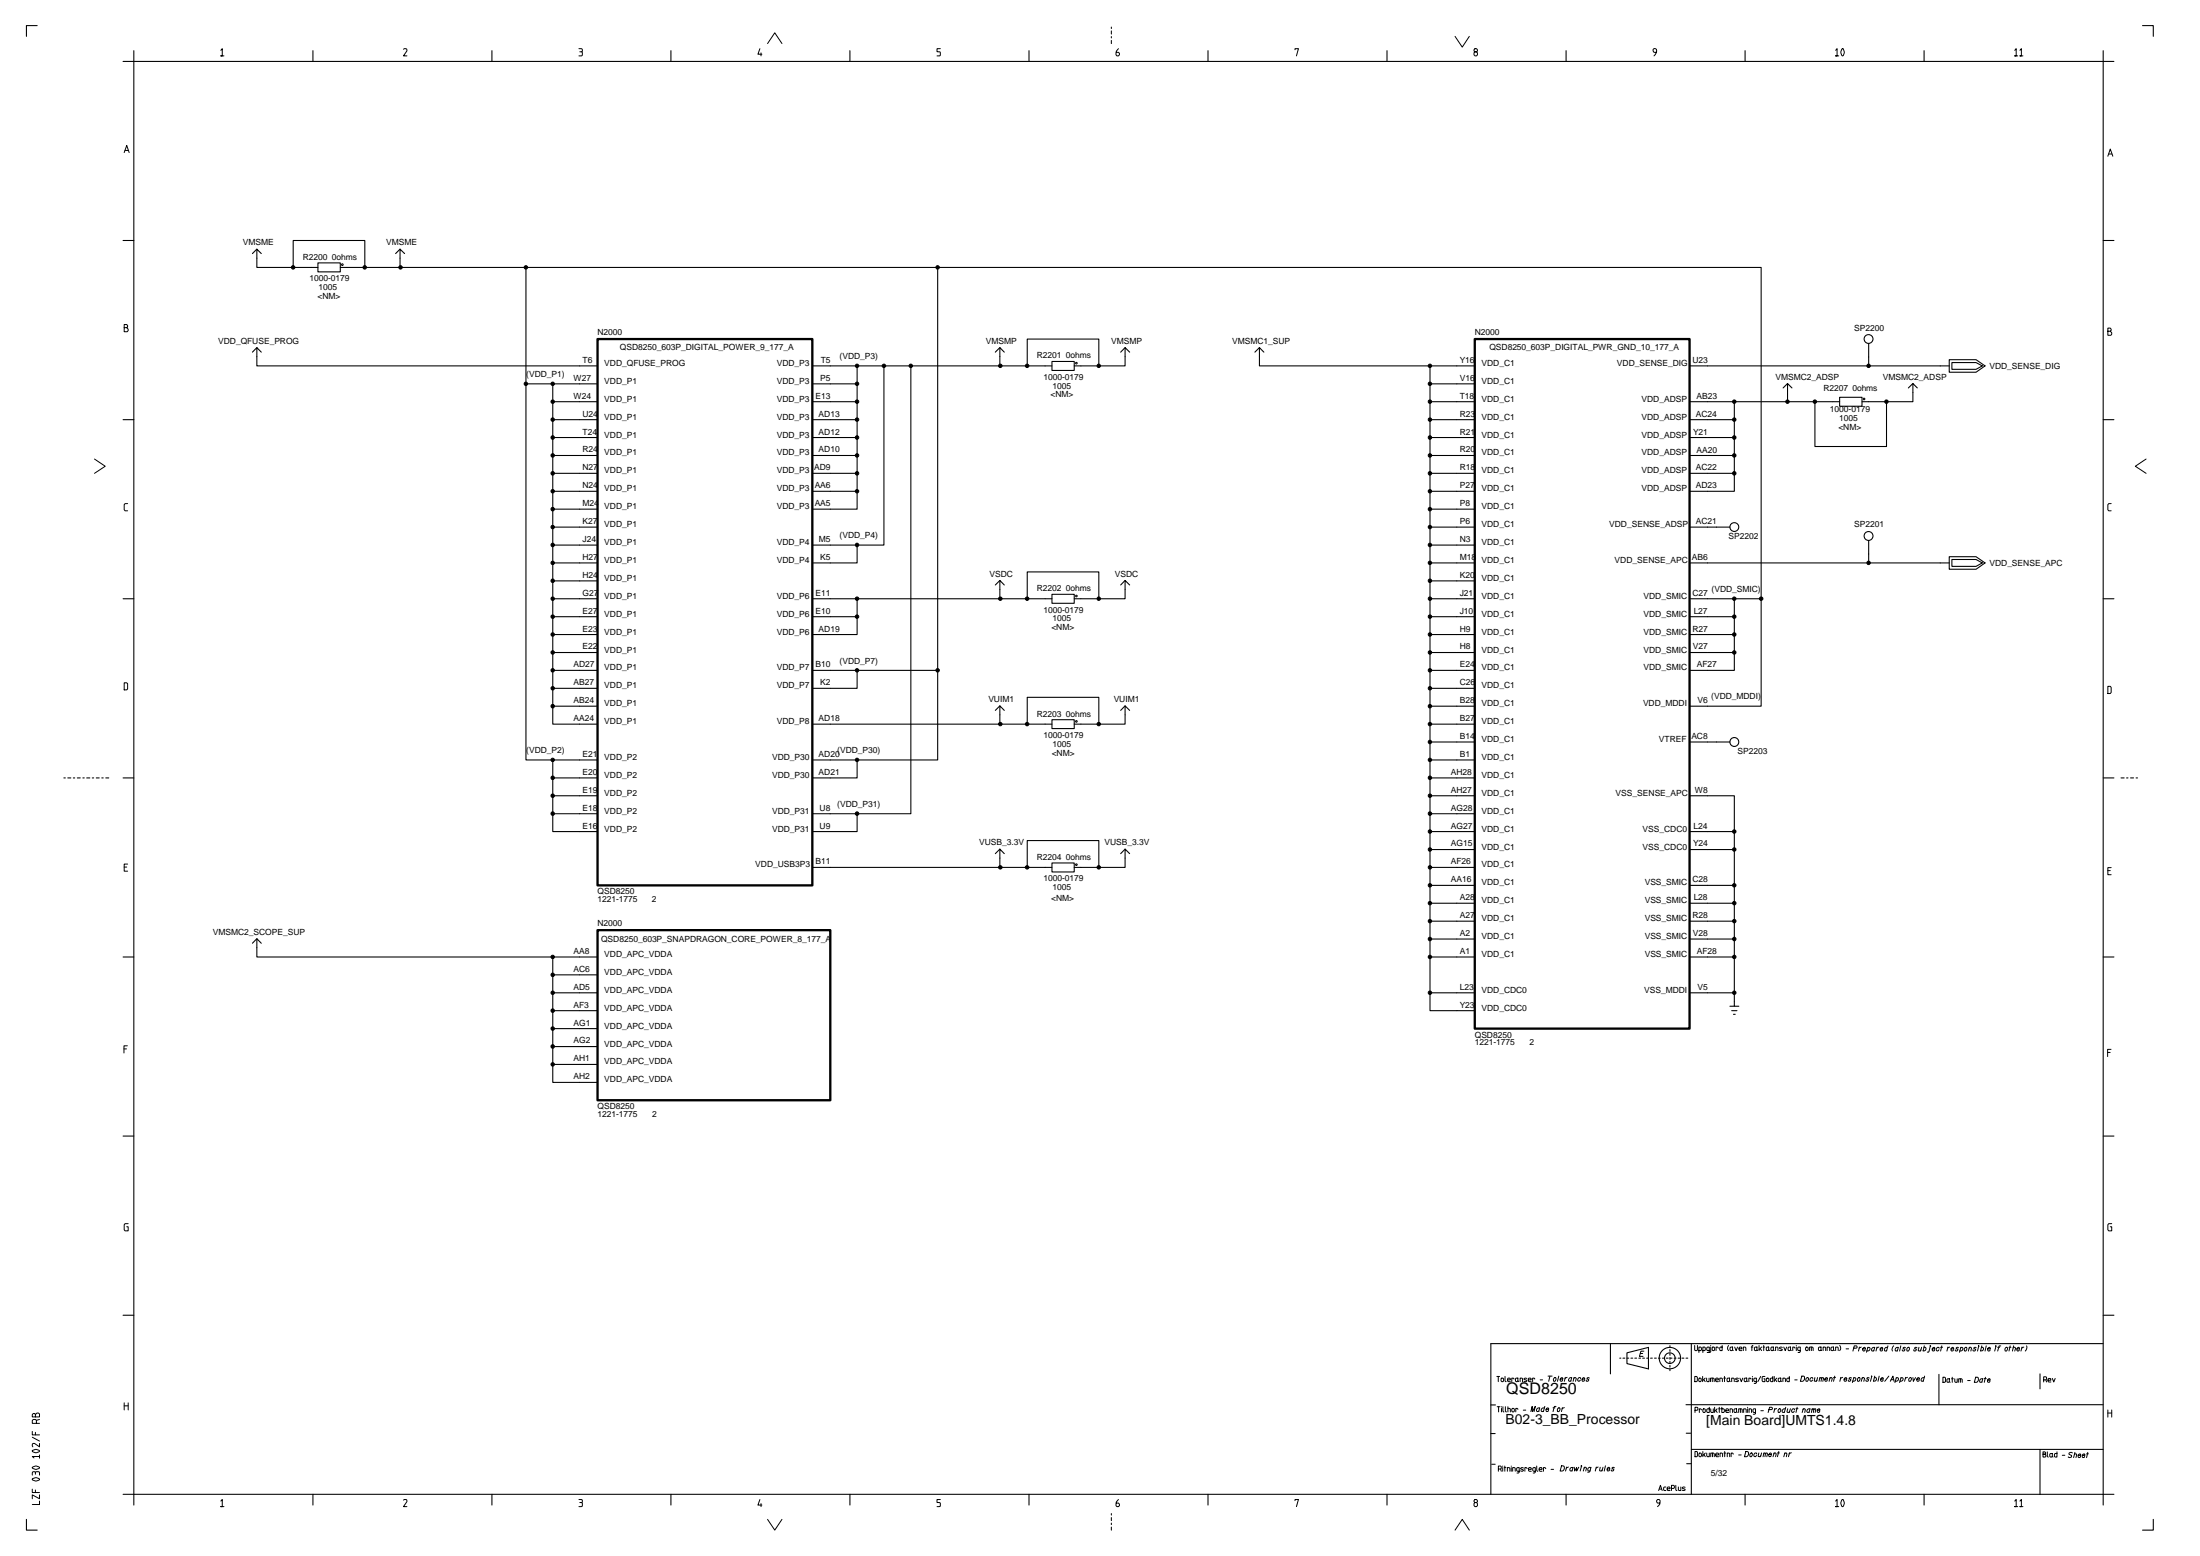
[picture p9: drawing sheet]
<svg xmlns="http://www.w3.org/2000/svg" width="420mm" height="297mm" viewBox="0 0 420 297" stroke-linecap="round" stroke-linejoin="round" font-family="sans-serif">
<g fill="none" stroke="#000" stroke-width=".2">
<path d="M7.1 4.9h-2.1v2M23.5 11.7h380.2M25.6 9.7v277.6M59.8 9.7v2M93.9 9.7v2M128.1 9.7v2M162.3 9.7v2M196.5 9.7v2M212.2 5.2v.2M212.2 5.9v.6M212.2 7v.2M212.2 7.7v.6"/>
<path d="M230.7 9.7v2M264.9 9.7v2M299.1 9.7v2M333.3 9.7v2M367.5 9.7v2M401.7 9.7v277.6M409.2 4.9h2v2M23.5 45.9h2.1M49.1 47.6l-.9 .8M49.9 48.4l-.8-.8v3.5h11.6M56 51.1v-5.2h13.7v5.2M60.7 50.2h4.3v1.7h-4.3z"/>
<path d="M65 51.1h271.3v83.7h-13.6M76.4 47.6l-.8 .8M77.3 48.4l-.9-.8v3.5h.1M100.4 51.1v94h13.7M179.1 51.1v94h-24M401.7 45.9h2M49.1 66.4l-.9 .8M49.9 67.2l-.8-.8v3.5l65-.1M100.4 73.3h13.7M105.6 76.7h8.5M105.6 73.3v64.9h8.5M155.1 76.7h8.6"/>
<path d="M155.1 73.3h8.6M155.1 69.8h45.8M163.7 69.9v27.3h-8.6M168.8 69.8v34.3h-13.7M174 69.8v85.5h-18.9M191 66.4l-.9 .8M191.8 67.2l-.8-.8v3.5M196.2 69.8v-5.1h13.7v5.1M200.9 69h4.3v1.7h-4.3zM214.9 66.4l-.9 .8M215.7 67.2l-.8-.8v3.4h-9.7M240.5 66.4l-.8 .8"/>
<path d="M241.4 67.2l-.9-.8v3.5l41.2-.1M273.1 69.9v123h8.6M273.1 76.7h8.6M273.1 73.3h8.6M322.7 76.7h28.6M322.7 69.8h49.6M331.2 76.7v17.1h-8.5M341.4 73.2l-.9 .9M342.2 74.1l-.8-.9v3.5M346.6 76.7v8.5h13.7v-8.5M351.3 75.8h4.3v1.8h-4.3zM356.9 65.6v4.2"/>
<path d="M365.3 73.2l-.8 .9M366.2 74.1l-.9-.9v3.5h-9.7M372.3 68.7h5.1l1.7 1.1-1.7 1.3h-5.1zM372.8 69.2h4.6l1.2 .6-1.2 .7h-4.6zM23.5 80.1h2.1M105.6 80.1h8.5M105.6 83.5h8.5M105.6 87h8.5M105.6 90.4h8.5M105.6 93.8h8.5M105.6 97.2h8.5M155.1 80.1h8.6"/>
<path d="M155.1 83.5h8.6M155.1 87h8.6M155.1 90.4h8.6M155.1 93.8h8.6M273.1 80.1h8.6M273.1 83.5h8.6M273.1 87h8.6M273.1 90.4h8.6M273.1 93.8h8.6M273.1 97.2h8.6M322.7 80.1h8.5M322.7 83.5h8.5"/>
<path d="M322.7 87h8.5M322.7 90.4h8.5M401.7 80.1h2M23.5 114.3h2.1M105.6 117.7h8.5M105.6 114.3h8.5M105.6 110.9h8.5M105.6 107.5h8.5M105.6 104.1h8.5M105.6 100.6h8.5M155.1 117.7h8.6M155.1 114.3h45.8"/>
<path d="M163.7 104.1v3.4h-8.6M163.7 114.3v6.8h-8.6M191 110.8l-.9 .9M191.8 111.7l-.8-.9v3.5M196.2 114.3v-5.1h13.7v5.1M200.9 113.5h4.3v1.7h-4.3zM214.9 110.8l-.9 .9M215.7 111.7l-.8-.9v3.5h-9.7M273.1 117.7h8.6M273.1 114.3h8.6M273.1 110.9h8.6M273.1 107.5h8.6"/>
<path d="M273.1 104.1h8.6M273.1 100.6h8.6M322.7 117.7h8.5M322.7 114.3h13.6M322.7 107.5h49.6M322.7 100.6h7.7M331.2 114.3v13.7h-8.5M356.9 103.2v4.3M372.3 106.3h5.1l1.7 1.2-1.7 1.2h-5.1zM372.8 106.8h4.6l1.2 .7-1.2 .6h-4.6zM401.7 114.3h2M105.6 134.8h8.5"/>
<path d="M105.6 131.4h8.5M105.6 128h8.5M105.6 124.6h8.5M105.6 121.1h8.5M155.1 138.2h45.8M155.1 128h24M163.7 128v3.4h-8.6M191 134.7l-.9 .9M191.8 135.6l-.8-.9v3.5M196.2 138.2v-5.1h13.7v5.1M200.9 137.4h4.3v1.7h-4.3zM214.9 134.7l-.9 .9"/>
<path d="M215.7 135.6l-.8-.9v3.5h-9.7M273.1 138.2h8.6M273.1 134.8h8.6M273.1 131.4h8.6M273.1 128h8.6M273.1 124.6h8.6M273.1 121.1h8.6M322.7 124.6h8.5M322.7 121.1h8.5M12.2 148.5h.3M12.9 148.5h.6M14 148.5h.3"/>
<path d="M14.8 148.5h.5M15.8 148.5h.3M16.6 148.5h.6M17.6 148.5h.3M18.4 148.5h.6M19.4 148.5h.3M20.2 148.5h.6M23.5 148.5h2.1M105.6 145.1v13.6h8.5M105.6 155.3h8.5M105.6 151.9h8.5M105.6 148.5h8.5"/>
<path d="M163.7 155.3v3.4h-8.6M163.7 145.1v3.4h-8.6M273.1 158.7h8.6M273.1 155.3h8.6M273.1 151.9h8.6M273.1 148.5h8.6M273.1 145.1h8.6M273.1 141.6h8.6M322.7 151.9h8.5v40.2h-.8M322.7 158.7h8.5M322.7 141.6h7.7M401.7 148.5h2"/>
<path d="M405.1 148.5h.6M406.1 148.5h.3M406.9 148.5h.6M408 148.5h.2M49.1 179.2l-.9 .9M155.1 165.6h45.8M191 162.1l-.9 .9M191.8 163l-.8-.9v3.5M196.2 165.6v-5.1h13.7v5.1M200.9 164.7h4.3v1.8h-4.3zM214.9 162.1l-.9 .9M215.7 163l-.8-.9v3.5h-9.7"/>
<path d="M273.1 179.3h8.6M273.1 175.9h8.6M273.1 172.4h8.6M273.1 169h8.6M273.1 165.6h8.6M273.1 162.2h8.6M322.7 179.3h8.5M322.7 175.9h8.5M322.7 172.4h8.5M322.7 169h8.5M322.7 162.2h8.5M23.5 182.7h2.1"/>
<path d="M49.9 180.1l-.8-.9v3.5h65M105.6 182.7v23.9h8.5M105.6 186.1h8.5M105.6 189.5h8.5M105.6 192.9h8.5M105.6 196.4h8.5M105.6 199.8h8.5M273.1 189.5h8.6M273.1 182.7h8.6M322.7 189.5h8.5M322.7 182.7h8.5M330.7 192.9h1"/>
<path d="M331.1 193.6h.3M331.2 192.1h.9M401.7 182.7h2M23.5 216.9h2.1M105.6 203.2h8.5M401.7 216.9h2M23.5 251.1h2.1M284.7 256.5h116.9M284.7 256.5v28.8M307.6 256.5v5.8M309.3 259.3h.3M310 259.3h.3"/>
<path d="M310.7 259.3h.4M310.7 258.3l4.1-1.1v4.1l-4.1-1zM311.5 259.3h.3M312.2 259.3h.4M313 259.3h.3M313.7 259.3h.4M314.5 259.3h.3M315.2 259.3h.4M316 259.3h.3M316.7 259.3h.4M317.5 259.3h.3M318.2 259.3h.4"/>
<path d="M318.9 256.9v.3M318.9 257.6v.4M318.9 258.4v.3M318.9 259.1v.4M318.9 259.9v.3M319 259.3h.3M319.7 259.3h.4M320.5 259.3h.3M321.2 259.3h.4M322 259.3h.3M323 256.5v28.8M401.7 251.1h2"/>
<path d="M284.7 273.7h.8M284.7 268.2h.9M284.9 279.5h.6M318.9 260.6v.4M318.9 261.4v.3M322 268.2h.9M322 273.6h.9M322.1 279.4h.8M323 276.7h78.7M323 268.2h78.7M370.3 262.4v5.8M389.6 262.3v2.8"/>
<path d="M389.6 276.7v8.6M5 290v2.1h2.1M23.5 285.3h380.2M59.8 285.3v2M93.9 285.3v2M128.1 285.3v2M162.3 285.3v2M196.5 285.3v2M212.2 288.9v.3M212.2 289.7v.6M212.2 290.8v.2M212.2 291.5v.6"/>
<path d="M230.7 285.3v2M264.9 285.3v2M299.1 285.3v2M333.3 285.3v2M367.5 285.3v2M411.2 290v2.1h-2"/>
<circle cx="356.9" cy="64.7" r=".84"/>
<circle cx="331.2" cy="100.6" r=".84"/>
<circle cx="356.9" cy="102.3" r=".85"/>
<circle cx="331.2" cy="141.6" r=".85"/>
<circle cx="318.9" cy="259.3" r="1.02"/>
<circle cx="318.9" cy="259.3" r="2.04"/>
</g>
<g fill="#000" stroke="#000" stroke-width=".19">
<circle cx="56" cy="51" r=".33"/>
<circle cx="69.7" cy="51" r=".33"/>
<circle cx="76.5" cy="51" r=".33"/>
<circle cx="100.4" cy="51" r=".33"/>
<circle cx="179.1" cy="51" r=".33"/>
<circle cx="100.4" cy="73.3" r=".33"/>
<circle cx="105.6" cy="73.3" r=".33"/>
<circle cx="105.6" cy="76.7" r=".33"/>
<circle cx="163.7" cy="73.3" r=".33"/>
<circle cx="163.7" cy="69.8" r=".33"/>
<circle cx="163.7" cy="76.7" r=".33"/>
<circle cx="168.8" cy="69.8" r=".33"/>
<circle cx="173.9" cy="69.8" r=".33"/>
<circle cx="191" cy="69.8" r=".33"/>
<circle cx="196.2" cy="69.8" r=".33"/>
<circle cx="209.8" cy="69.8" r=".33"/>
<circle cx="273.1" cy="69.8" r=".33"/>
<circle cx="273.1" cy="76.7" r=".33"/>
<circle cx="273.1" cy="73.3" r=".33"/>
<circle cx="331.2" cy="76.7" r=".33"/>
<circle cx="341.4" cy="76.7" r=".33"/>
<circle cx="346.6" cy="76.7" r=".33"/>
<circle cx="356.9" cy="69.8" r=".33"/>
<circle cx="360.3" cy="76.7" r=".33"/>
<circle cx="105.5" cy="83.5" r=".34"/>
<circle cx="105.5" cy="97.2" r=".34"/>
<circle cx="105.5" cy="90.4" r=".34"/>
<circle cx="105.6" cy="80.1" r=".33"/>
<circle cx="105.6" cy="86.9" r=".33"/>
<circle cx="105.6" cy="93.8" r=".33"/>
<circle cx="163.7" cy="83.5" r=".34"/>
<circle cx="163.7" cy="90.4" r=".34"/>
<circle cx="163.7" cy="80.1" r=".33"/>
<circle cx="163.7" cy="86.9" r=".33"/>
<circle cx="163.7" cy="93.8" r=".33"/>
<circle cx="273.1" cy="97.2" r=".34"/>
<circle cx="273.1" cy="90.4" r=".34"/>
<circle cx="273.1" cy="83.5" r=".34"/>
<circle cx="273.1" cy="93.8" r=".33"/>
<circle cx="273.1" cy="86.9" r=".33"/>
<circle cx="273.1" cy="80.1" r=".33"/>
<circle cx="331.2" cy="90.4" r=".34"/>
<circle cx="331.2" cy="83.5" r=".34"/>
<circle cx="331.2" cy="80.1" r=".33"/>
<circle cx="331.2" cy="86.9" r=".33"/>
<circle cx="105.5" cy="110.9" r=".34"/>
<circle cx="105.5" cy="104" r=".34"/>
<circle cx="105.6" cy="107.5" r=".33"/>
<circle cx="105.6" cy="117.7" r=".33"/>
<circle cx="105.6" cy="114.3" r=".33"/>
<circle cx="105.6" cy="100.6" r=".33"/>
<circle cx="163.7" cy="104" r=".34"/>
<circle cx="163.7" cy="114.3" r=".33"/>
<circle cx="163.7" cy="117.7" r=".33"/>
<circle cx="191" cy="114.3" r=".33"/>
<circle cx="196.2" cy="114.3" r=".33"/>
<circle cx="209.8" cy="114.3" r=".33"/>
<circle cx="273.1" cy="104" r=".34"/>
<circle cx="273.1" cy="110.9" r=".34"/>
<circle cx="273.1" cy="117.7" r=".33"/>
<circle cx="273.1" cy="107.5" r=".33"/>
<circle cx="273.1" cy="114.3" r=".33"/>
<circle cx="273.1" cy="100.6" r=".33"/>
<circle cx="331.2" cy="117.7" r=".33"/>
<circle cx="331.2" cy="114.3" r=".33"/>
<circle cx="336.4" cy="114.3" r=".33"/>
<circle cx="356.9" cy="107.5" r=".33"/>
<circle cx="105.5" cy="134.8" r=".34"/>
<circle cx="105.6" cy="131.4" r=".33"/>
<circle cx="105.6" cy="128" r=".33"/>
<circle cx="105.6" cy="124.6" r=".33"/>
<circle cx="105.6" cy="121.1" r=".33"/>
<circle cx="163.7" cy="128" r=".33"/>
<circle cx="179.1" cy="128" r=".33"/>
<circle cx="191" cy="138.2" r=".33"/>
<circle cx="196.2" cy="138.2" r=".33"/>
<circle cx="209.8" cy="138.2" r=".33"/>
<circle cx="273.1" cy="134.8" r=".34"/>
<circle cx="273.1" cy="138.2" r=".33"/>
<circle cx="273.1" cy="124.6" r=".33"/>
<circle cx="273.1" cy="121.1" r=".33"/>
<circle cx="273.1" cy="131.4" r=".33"/>
<circle cx="273.1" cy="128" r=".33"/>
<circle cx="331.2" cy="121.1" r=".33"/>
<circle cx="331.2" cy="124.6" r=".33"/>
<circle cx="105.5" cy="155.3" r=".34"/>
<circle cx="105.5" cy="148.5" r=".34"/>
<circle cx="105.6" cy="151.9" r=".33"/>
<circle cx="105.6" cy="145.1" r=".33"/>
<circle cx="163.7" cy="155.3" r=".34"/>
<circle cx="163.7" cy="145.1" r=".33"/>
<circle cx="273.1" cy="141.6" r=".34"/>
<circle cx="273.1" cy="155.3" r=".34"/>
<circle cx="273.1" cy="148.5" r=".34"/>
<circle cx="273.1" cy="151.9" r=".33"/>
<circle cx="273.1" cy="145.1" r=".33"/>
<circle cx="273.1" cy="158.7" r=".33"/>
<circle cx="331.2" cy="158.7" r=".33"/>
<circle cx="191" cy="165.6" r=".33"/>
<circle cx="196.2" cy="165.6" r=".33"/>
<circle cx="209.8" cy="165.6" r=".33"/>
<circle cx="273.1" cy="179.3" r=".34"/>
<circle cx="273.1" cy="175.8" r=".33"/>
<circle cx="273.1" cy="169" r=".33"/>
<circle cx="273.1" cy="162.2" r=".33"/>
<circle cx="273.1" cy="172.4" r=".33"/>
<circle cx="273.1" cy="165.6" r=".33"/>
<circle cx="331.2" cy="179.3" r=".34"/>
<circle cx="331.2" cy="175.8" r=".33"/>
<circle cx="331.2" cy="172.4" r=".33"/>
<circle cx="331.2" cy="169" r=".33"/>
<circle cx="331.2" cy="162.2" r=".33"/>
<circle cx="105.5" cy="192.9" r=".34"/>
<circle cx="105.5" cy="199.8" r=".34"/>
<circle cx="105.5" cy="186.1" r=".34"/>
<circle cx="105.6" cy="196.4" r=".33"/>
<circle cx="105.6" cy="182.7" r=".33"/>
<circle cx="105.6" cy="189.5" r=".33"/>
<circle cx="273.1" cy="189.5" r=".33"/>
<circle cx="273.1" cy="182.7" r=".33"/>
<circle cx="331.2" cy="189.5" r=".33"/>
<circle cx="331.2" cy="182.7" r=".33"/>
<circle cx="105.6" cy="203.2" r=".33"/>
</g>
<g fill="none" stroke="#000" stroke-width=".19">
<path d="M42.2 9.6l.2-.3v1.4h-.2h.6M77.1 9.4l.4-.1 .2 .2v.2l-.6 1h.6M110.6 9.3l.6 .1v.3l-.1 .2M110.7 9.9h.5v.6l-.1 .2h-.5M145.1 9.3l-.4 1.1h.8M145.3 10.1v.6M146.6 8.3l1.4-2 1.3 2M179.6 9.3h-.6v.6h.4l.2 .2v.5l-.6 .1M213.6 9.3a.97 .97 0 0 0-.3 1.4h.3l.2-.2v-.3l-.2-.2h-.4M247.3 9.5v-.2h.7l-.4 1.4M277.9 6.9l1.4 2.1 1.3-2.1M281.7 9.3l-.2 .4 .2 .2h.3l.2 .2v.4l-.2 .2h-.3l-.2-.2v-.4l.7-.4-.2-.4z"/>
<path d="M316.3 10h-.4l-.2-.4 .1-.2 .4-.1 .2 .2v.4l-.5 .8M350.6 9.6l.2-.3v1.4h-.2h.6M351.7 9.4l.2-.1a.99 .99 0 0 1 0 1.4h-.1a1.01 1.01 0 0 1-.1-1.3zM384.8 9.6l.3-.3v1.4h-.3h.5M385.8 9.6l.2-.3v1.4h-.2h.5M23.7 29.1l.5-1.3 .5 1.3M23.9 28.7h.6M402.6 29.8l.4-1.4 .5 1.4M402.7 29.4h.6M65.3 50.4h.2v.2h-.2zM23.7 62.5h.5l.2-.1-.2-.4h-.5v1.3h.6l.2-.2v-.3l-.3-.3M205.5 69.2h.2v.2h-.2z"/>
<path d="M355.9 76.1h.2v.2h-.2zM402.6 63.2h.4l.2-.1-.2-.5h-.4v1.4h.5l.2-.5-.3-.3M18 87.6l2.1 1.4-2.1 1.4M24.4 96.1h-.5l-.2 .3v.9l.2 .2h.5M403.2 96.1h-.5l-.1 .3v.9l.1 .2h.5M409.9 87.6l-2.1 1.4 2.1 1.4M205.5 113.7h.2v.2h-.2zM23.7 130.3h.5l.2 .2v1l-.2 .2h-.5zM205.5 137.6h.2v.2h-.2zM402.6 131h.4l.2 .2v1l-.2 .2h-.4zM23.7 165.5h.5M24.4 165h-.7v1.3h.7"/>
<path d="M205.5 165h.2v.2h-.2zM402.6 166.2h.4M403.2 165.6h-.6v1.4h.6M24.3 199.6h-.6v1.4M23.7 200.2h.5M402.5 200.9h.5M403.2 200.3h-.7v1.4M24.5 233.6h-.6l-.2 .2v1l.2 .2h.6v-.8h-.3M403.3 233.6h-.6l-.1 .2v1l.1 .2h.6v-.8h-.3M313.3 258.4h.4M314 257.9h-.6l-.3 1h.7M323.6 256.9v.8l.2 .1 .4-.1v-.8"/>
<path d="M324.5 257.8l.4-.1v-.4l-.1-.1h-.3v1M325.2 257.8l.5-.1-.1-.5h-.4v1M326.4 257.8l-.4-.1v-.4l.1-.1h.3v.8l-.4 .2M326.7 257.2v.8l-.3 .2M326.7 256.9h.1M327.1 257.2l.4 .1-.2 .5-.3-.1zM328.2 257.4l-.2-.2h-.3v.6M328.9 256.9v.9h-.3l-.2-.5 .2-.1h.3M330.1 256.9l-.2 .4 .2 .5M330.4 257.3l.1-.1h.4v.5l-.1 .1-.4-.1zM330.9 257.7l.1 .1M331.3 257.2l.3 .6 .2-.6"/>
<path d="M332.1 257.5h.6l-.2-.3-.4 .1v.4l.6 .1M332.9 257.8v-.6h.4l.1 .1v.5M334.4 257.2h.4M334.8 256.9l-.2 .1v.8M335.1 257.3l.1-.1h.3v.5l-.3 .1-.1-.1zM335.5 257.7l.2 .1M335.9 256.9v.9M336.2 257.4l.2 .4M336.4 257.2l-.5 .4M336.7 257.2h.3M336.8 256.9v.9M337.4 257.2h.4v.5l-.1 .1-.4-.1z"/>
<path d="M337.8 257.7l.1 .1M338.3 257.2h.4v.5l-.2 .1-.3-.1zM338.7 257.7l.1 .1M339.1 257.8v-.6h.3l.2 .1v.5M340.4 257.2h-.3l-.3 .1 .5 .3v.2h-.5M340.7 257.2l.2 .6 .3-.6M341.6 257.2h.4v.5l-.2 .1-.3-.1zM342 257.7l.1 .1M342.8 257.4l-.1-.2h-.3v.6M343.1 256.9h.1M343.1 257.2v.6M343.8 257.8l-.5-.1 .2-.5h.3v.8l-.4 .2"/>
<path d="M344.8 257.3l.4-.1 .1 .1v.4l-.3 .1-.2-.1zM345.6 257.8v-.6h.5l.2 .1v.5M345.9 257.2v.6M347.3 257.3l.1-.1h.4v.5l-.1 .1-.4-.1zM347.8 257.7l.1 .1M348.2 257.8v-.6h.3l.2 .1v.5M348.9 257.8v-.6h.4l.1 .1v.5M349.7 257.3l.1-.1h.4v.5l-.2 .1-.3-.1zM350.2 257.7l.1 .1M350.6 257.8v-.6h.3l.2 .1v.5M351.3 256.9a.68 .68 0 0 1 0 .9M352.6 257.5h.4"/>
<path d="M354 257.4h.5l.2-.1v-.3l-.6-.1-.2 1M355.1 257.2l-.2 .7M355.5 257.2l-.4 .2M355.7 257.5h.6l-.1-.2a.35 .35 0 0 0-.4 .2 .35 .35 0 0 0 .1 .4h.2l.1-.2M356.7 257.3l.2-.1 .3 .2a.48 .48 0 0 1-.6 .5l-.1-.1M356.7 257.2l-.2 .9M358 257.3a.38 .38 0 0 0-.5 .1 .38 .38 0 0 0 .1 .5l.3-.1M358 257.2l-.2 .7M358.5 257.2l-.2 .7M358.8 257.2l-.4 .2M359.1 257.5h.5l-.1-.2a.35 .35 0 0 0-.4 .2 .35 .35 0 0 0 .1 .4h.2l.1-.2M360.5 257.2a.46 .46 0 0 0-.6 .5l.2 .2 .2-.1"/>
<path d="M360.6 256.9l-.3 1M361.7 256.9l-.1 .1a.77 .77 0 0 0-.2 .9M362.5 257.3v-.1a.45 .45 0 0 0-.5 .2 .45 .45 0 0 0 0 .5l.4-.1M362.6 257.2l-.3 .7M363 256.9l-.2 1M363.9 257.3l-.3-.1-.1 .1v.2l.3 .2-.1 .2h-.4v-.2M364.3 257.3l.2-.1a.34 .34 0 0 1 .1 .4 .34 .34 0 0 1-.4 .2v-.4zM366.1 257.3l-.3-.1-.1 .1v.2l.3 .2-.1 .2h-.4v-.2M366.5 257.2l-.1 .7h.3l.1-.2M367 257.2l-.2 .7M367.4 257.2l.4 .1v.2l-.2 .4-.3-.1M367.5 256.9l-.2 1"/>
<path d="M368.6 257.2l-.2 .8-.3 .1M368.6 256.9l.1 .1zM369 257.5h.5v-.2a.35 .35 0 0 0-.4 .2 .35 .35 0 0 0 .1 .4h.2l.1-.2M370.3 257.4v-.2h-.2l-.3 .3 .1 .4h.2l.2-.2M370.6 257.2h.4M370.8 256.9l-.2 1M372 257.2l-.2 .7M372.4 257.2l-.4 .2M372.6 257.5h.5a.29 .29 0 0 0-.4-.2 .29 .29 0 0 0-.1 .4l.1 .2h.3l.1-.2M374 257.3l-.2-.1-.2 .1v.2l.3 .2-.1 .2h-.3l-.1-.2M374.4 257.3l.3-.1 .2 .2a.47 .47 0 0 1-.5 .5l-.1-.1M374.5 257.2l-.3 .9"/>
<path d="M375.3 257.3l.1-.1a.34 .34 0 0 1 .2 .4 .34 .34 0 0 1-.4 .2zM376.1 257.4l.1-.2 .3 .2-.1 .5M376.1 257.2l-.2 .7M377.4 257.3l-.2-.1-.2 .1v.2l.3 .2-.1 .2h-.4v-.2M377.9 257.2l-.2 .7M377.9 256.9v.1zM378.4 257.2l.3 .1 .1 .2-.2 .4-.4-.1M378.5 256.9l-.3 1M379.3 256.9l-.2 1M379.6 257.5h.5a.29 .29 0 0 0-.4-.2 .29 .29 0 0 0-.1 .4l.1 .2h.3l.1-.2M381.1 256.9l.1 .1zM381.2 257.2l-.3 .7"/>
<path d="M381.5 257.2h.4M382.1 256.9h-.3l-.3 1M383.1 257.3l.1-.1a.33 .33 0 0 1 .2 .4 .33 .33 0 0 1-.5 .2zM383.7 257.2h.4M383.9 256.9l-.2 1M384.5 257.3l.3-.1 .1 .2-.1 .5M384.6 256.9l-.3 1M385.2 257.5h.5v-.2a.35 .35 0 0 0-.5 .2 .35 .35 0 0 0 .1 .4h.3l.1-.2M386.2 257.2l-.2 .7M386.5 257.2l-.4 .2M387 256.9l.1 .5-.3 .5M6.2 273.3v.6h1.3"/>
<path d="M6.2 274.4l1.3 .7M6.2 276.9a.91 .91 0 0 1 1.3 .2 .87 .87 0 0 1-1.3-.2zM6.8 270l.3-.3 .4 .2v.6h-1.3v-.5l.2-.2 .4 .2v.5M6.8 273.4v.5M7 271.7v-.6l-.2-.1h-.4l-.2 .1v.6h1.3M7.5 275.5v.7l-.9-.7-.4 .2 .1 .5M7.5 277.7v.6v-.3h-1.3l.3 .3M7.5 271l-.5 .1M23.7 267.8v1.4M23.7 268.4h.8M24.5 267.8v1.4M285.9 262.8h.5"/>
<path d="M285.9 268.5h.6M286.1 262.8v1M286.2 268.5v1M286.7 263.2l.1-.1 .4 .1-.2 .6-.3-.2zM286.8 268.5v.1M286.8 268.9v.6M287 279.9h.1M287 268.5v.9l.2 .1M287.4 279.9v1M287.4 262.8v.8l.2 .2M287.5 268.5v.9l.2 .1M287.9 263.4h.5l-.1-.3-.4 .1v.4l.1 .2h.4"/>
<path d="M288 268.9l.4 .1v.5M288 268.5v1M288.6 279.9h.1M288.7 269l.2-.1 .3 .1v.4l-.1 .1-.4-.1zM289.1 263.3l-.1-.2h-.3v.7M289.4 263.2l.5-.1v.5l-.1 .2-.4-.2zM289.9 263.6l.1 .2M289.9 269l-.1-.1h-.3v.6M290.3 263.8v-.7l.5 .1v.6M290.9 269.2h.5M291.6 263.1h-.3l-.2 .1 .5 .3-.2 .3-.3-.1M291.9 263.4h.5l-.1-.3-.4 .1v.4l.1 .2h.4"/>
<path d="M292.4 269.5l.2-1 .1 1 .5-1-.2 1M293.1 263.3l-.1-.2h-.3v.7M293.5 279.9v.8l.2 .2M294 268.8a.45 .45 0 0 0-.5 .1 .45 .45 0 0 0 0 .5h.4M294.1 268.8l-.2 .7M294.1 263.4h.5M294.9 268.8a.47 .47 0 0 0-.6 .5l.2 .2 .3-.1M295 268.5l-.2 1M295.3 269h.5a.29 .29 0 0 0-.4-.2 .29 .29 0 0 0-.1 .5l.1 .2 .2-.1 .1-.2M295.6 262.7h.8M296 262.7l-.2 1M296.6 268.8h.4"/>
<path d="M296.8 263h.2a.34 .34 0 0 1 .1 .4 .34 .34 0 0 1-.4 .2zM297.2 268.5h-.3l-.3 1M297.6 268.8h.1a.34 .34 0 0 1 .2 .4 .34 .34 0 0 1-.5 .2v-.4zM297.7 262.7l-.3 1M298 263.3h.5a.3 .3 0 0 0-.4-.2 .3 .3 0 0 0-.1 .4l.1 .2h.2l.1-.3M298.2 279.8l.4 .1a.57 .57 0 0 1-.3 .9h-.3zM298.4 268.7l-.2 .8M298.8 268.7l-.5 .2M298.9 262.9l-.1 .8M299.3 262.9l-.4 .2M300.2 263a.38 .38 0 0 0-.5 .2 .38 .38 0 0 0 .1 .5l.2-.1M300.2 263l-.2 .7"/>
<path d="M300.6 263.1l.1-.1 .3 .1-.1 .6M300.6 263l-.2 .7M301.9 263.2l-.1-.2h-.2l-.3 .3 .1 .4h.2l.2-.3M302 279.8l.1 .1-.1 .1zM302.1 263.3h.6a.29 .29 0 0 0-.5-.2 .29 .29 0 0 0-.1 .4l.2 .2h.2l.1-.3M303.5 263.1l-.2-.1-.2 .1v.2l.3 .1-.1 .3h-.4v-.3M306.6 279.8l-.2 1M323.7 262.8h.3l.2 .1v.7l-.2 .2h-.3zM323.7 277.1l.5 .1v.7l-.1 .2h-.4zM323.7 269.2h.4l.2-.1v-.3l-.6-.2v1M324.4 263.2l.2-.1 .3 .1-.1 .6-.4-.2zM324.5 277.5l.1-.1 .3 .1v.4l-.1 .2-.3-.2z"/>
<path d="M324.9 269.2l-.1-.3h-.3v.7M325.2 262.8v1M325.2 277.1v1M325.3 268.9l.4 .2-.1 .5-.4-.1zM325.4 263.4l.3 .4M325.4 277.7l.3 .4M325.7 263.1l-.5 .4M325.7 277.4l-.5 .5M325.9 263.1v.5l.2 .2h.3v-.7M326 277.4v.5l.1 .2h.3v-.7M326.4 268.6v1h-.3l-.1-.1v-.4l.1-.2h.3M326.7 263.8v-.7h.5l.2 .1v.6"/>
<path d="M326.7 278.1v-.7h.6l.1 .1v.6M326.7 268.9v.6l.1 .1h.4v-.7M327 263.1v.7M327.1 277.4v.7M327.5 268.6v1M327.6 263.4h.6l-.1-.3-.5 .1v.4l.2 .2h.4M327.7 277.7h.5l-.1-.3-.4 .1v.4l.1 .2h.4M327.7 269.2l.2 .4M327.9 268.9l-.4 .5M328.2 268.9h.4M328.3 268.6v1M328.5 263.8v-.7l.4 .1v.6"/>
<path d="M328.5 278.1v-.7h.3l.2 .1v.6M328.8 268.6v1h.4l.1-.1v-.4l-.1-.2h-.4M329.2 263.1h.4M329.2 277.4h.4M329.3 262.8v1M329.4 277.1v1M329.6 269.3h.5l-.1-.4-.4 .2v.4l.1 .1h.4M329.8 263.2l.5-.1v.5l-.1 .2-.4-.2zM329.9 278.1v-.7h.3l.1 .1v.6M330.3 263.6l.1 .2M330.4 269.6v-.7h.4l.1 .2v.5M330.7 263.8v-.7l.5 .1v.6"/>
<path d="M331 277.6l-.1-.2h-.3v.7M331.3 268.9h.3v.6l-.1 .1-.3-.1zM331.6 269.5l.2 .1M332 263.1h-.3l-.2 .1 .5 .3-.2 .3-.3-.1M332.1 269.6v-.7h.5l.1 .2v.5M332.1 277.7h.4M332.3 263.1l.3 .7 .2-.7M332.4 268.9v.7M333 269.6v-.7h.3l.2 .2v.5M333.1 263.2l.5-.1v.5l-.2 .2-.3-.2zM333.4 277.1l.5 .1a.63 .63 0 0 1-.1 .7 .63 .63 0 0 1-.6 .2zM333.6 263.6l.1 .2"/>
<path d="M333.8 268.6v.1M333.8 268.9v.7M334 269.6v-.7h.4l.1 .2v.5M334.3 277.4h.2a.34 .34 0 0 1 .2 .4 .34 .34 0 0 1-.5 .2zM334.4 263.3l-.1-.2h-.3v.7M334.7 262.8h.1M334.7 263.1v.7M335.3 269.6h-.4l-.1-.1v-.4l.1-.2h.4v.9l-.5 .2M335.4 263.8h-.3l-.1-.2v-.4l.1-.1h.3v.9l-.4 .1M335.5 277.6v-.2h-.3l-.2 .3 .1 .3 .1 .1 .3-.3M335.9 277.4l-.1 .6 .3 .1 .2-.2M336.3 262.8l-.6 1"/>
<path d="M336.3 269.3h.5M336.4 277.4l-.2 .7M336.8 277.6l.2-.2 .2 .1 .2-.1 .2 .1-.2 .6M336.9 277.4l-.2 .7M337.1 262.8h-.4l-.2 .1v.7l.2 .2h.4v-.6h-.2M337.2 277.5l-.1 .6M337.3 263.2l.2-.1 .3 .1v.4l-.1 .2-.4-.2zM337.8 277.7h.5v-.2a.35 .35 0 0 0-.5 .1 .35 .35 0 0 0 .1 .5l.3-.1 .1-.2M337.8 269.1h.5l.2-.3-.5-.2-.3 1M338.6 262.8v1h-.4l-.1-.6 .5-.1M338.8 277.5l.1-.1 .3 .1-.1 .6M338.8 277.4l-.2 .7"/>
<path d="M338.8 262.8v1M339 268.9l-.2 .7M339.1 263.4l.2 .4M339.3 268.9l-.4 .2M339.3 263.1l-.5 .4M339.5 277.4h.3M339.6 263.2l.5-.1v.5l-.2 .2-.3-.2zM339.7 277.1l-.2 1M339.7 269l.2-.1a.34 .34 0 0 1 .1 .5 .34 .34 0 0 1-.4 .1zM340.1 263.6l.1 .2M340.5 263.8v-.7l.5 .1v.6M340.8 277.5l.1-.1 .4 .1-.1 .6"/>
<path d="M340.9 277.4l-.2 .7M340.9 268.9a.49 .49 0 0 0-.6 .6l.3 .1h.2M341 268.6l-.2 1M341.4 268.9l-.1 .7h.3l.2-.2M341.7 262.8v1h-.3l-.2-.2v-.4l.5-.1M341.8 277.3l-.2 .8M341.9 268.9l-.2 .7M342.1 277.3l-.4 .2M342.7 269.1v-.2h-.3l-.2 .3 .1 .4h.1l.3-.2M342.8 263.4h.4M343 268.9h.4M343.2 268.6l-.2 1"/>
<path d="M344.1 262.7h.4a.61 .61 0 0 1-.3 1h-.4zM344.3 269.1l.2-.2 .3 .2-.1 .5M344.4 268.9l-.2 .7M345 263h.2a.34 .34 0 0 1 .2 .4 .34 .34 0 0 1-.5 .2v-.4zM345.7 269a.38 .38 0 0 0-.5 .1 .38 .38 0 0 0 .1 .5h.2M345.7 268.9l-.2 .7M346.1 269.1l.1-.2 .2 .2 .2-.2 .2 .1-.1 .6M346.1 268.9l-.2 .7M346.2 263.2v-.2h-.3l-.2 .3 .1 .4h.1l.3-.3M346.4 269.1l-.1 .5M346.6 263l-.1 .7h.3l.2-.2M347.1 269.2h.5l-.2-.3-.3 .2v.4l.1 .1h.2l.1-.2"/>
<path d="M347.1 263l-.2 .7M347.5 263.2l.2-.2 .2 .1 .3-.1 .1 .1-.2 .6M347.6 263l-.2 .7M347.9 263.1l-.1 .6M348.5 263.3h.5v-.2a.36 .36 0 0 0-.5 .1 .36 .36 0 0 0 .1 .5h.3l.1-.3M349.5 263.1l.1-.1 .3 .1-.1 .6M349.5 263l-.2 .7M350.2 263h.4M350.4 262.7l-.2 1M351.6 262.9l-.2 .8M351.9 262.9l-.4 .2M352.2 263.3h.5v-.2a.35 .35 0 0 0-.5 .1 .35 .35 0 0 0 .1 .5h.3l.1-.3"/>
<path d="M353.6 263.1l-.3-.1-.1 .1v.2l.3 .1-.2 .3h-.3v-.3M354 263.1l.2-.1 .2 .2a.47 .47 0 0 1-.5 .5l-.1-.1M354 263l-.2 .9M354.9 263h.1a.33 .33 0 0 1 .2 .4 .33 .33 0 0 1-.4 .2zM355.6 263.1l.1-.1 .4 .1-.2 .6M355.7 263l-.2 .7M357 263.1l-.3-.1-.2 .1 .1 .2 .3 .1-.2 .3h-.3v-.3M357.4 262.7l.1 .1zM357.4 262.9l-.2 .8M358 263h.3l.1 .3-.3 .4-.3-.1M358 262.7l-.2 1M358.9 262.7l-.2 1"/>
<path d="M359.2 263.3h.5v-.2a.36 .36 0 0 0-.5 .1 .36 .36 0 0 0 .1 .5h.2l.2-.3M360.7 262.7l-.8 1M361 263.7l.5-1 .2 1M361.2 263.4h.5M362.1 263.1l.2-.1 .3 .2a.47 .47 0 0 1-.5 .5l-.1-.1M362.2 263l-.3 .9M363 263.1l.2-.1 .3 .2a.47 .47 0 0 1-.5 .5l-.2-.1M363.1 263l-.3 .9M363.9 262.9l-.2 .8M364.3 262.9l-.4 .2M364.7 263h.3l.1 .1-.3 .6h-.2l-.1-.3zM365.3 263l.1 .7 .4-.7"/>
<path d="M366.1 263.3h.5v-.2a.35 .35 0 0 0-.5 .1 .35 .35 0 0 0 .1 .5h.2l.2-.3M367.5 263a.46 .46 0 0 0-.6 .5l.2 .2 .2-.1M367.6 262.7l-.3 1M371.1 262.9l.4 .1v.8l-.1 .1h-.3zM372 263.2h.3v.6l-.1 .1-.4-.1zM372.3 263.8l.1 .1M372.7 263.2h.4M372.8 262.9v1M373.3 263.2v.6l.2 .1h.3v-.7M374.1 263.9v-.7h.5l.1 .2v.5M374.4 263.2v.7M375.8 263.5h.5"/>
<path d="M377.3 262.9h.4a.57 .57 0 0 1-.3 1h-.3zM378.7 263.2h-.1a.44 .44 0 0 0-.5 .2 .44 .44 0 0 0 0 .5l.4-.1M378.7 263.2l-.2 .7M379 263.2h.3M379.2 262.9l-.2 1M379.6 263.5h.5v-.2a.35 .35 0 0 0-.5 .1 .35 .35 0 0 0 .1 .5h.3l.1-.2M390.2 277.6h.3l.2-.3-.2-.1h-.3v1h.4l.1-.4-.2-.2M390.3 263.4h.4l.2-.1-.2-.5h-.4v1M390.7 263.4l.2 .4M391 277.2v.8l.2 .2M391.1 263.5h.6l-.1-.4-.5 .2v.4l.6 .1M391.5 277.6l.5-.1v.5l-.2 .2-.3-.2z"/>
<path d="M392 263.1l.2 .7 .3-.7M392 278l.1 .2M392.8 277.2v1h-.3l-.1-.2v-.4l.4-.1M393.9 277.8h.4M395.8 277.4a.33 .33 0 0 0-.4-.1 .33 .33 0 0 0-.2 .3l.4 .2a.35 .35 0 0 1-.2 .4 .35 .35 0 0 1-.4-.1M396.2 277.7l.3-.2 .1 .2-.1 .6M396.3 277.3l-.3 1M396.9 277.8h.5l-.2-.3a.43 .43 0 0 0-.2 .8l.2-.1 .2-.2M397.7 277.8h.5l-.2-.3a.42 .42 0 0 0-.3 .3 .42 .42 0 0 0 .1 .5l.2-.1 .1-.2M398.5 277.5h.4M398.7 277.3l-.2 1M402.6 269.2v1.3"/>
<path d="M402.6 269.7h.7M403.3 269.2v1.3M6.2 284.3v.6h1.3M6.3 282.3a.88 .88 0 0 1 1.2 .2 .91 .91 0 0 1-1.3-.1zM6.3 280a.88 .88 0 0 1 1.2 .2 .91 .91 0 0 1-1.3-.1zM6.8 281.4v-.4l.5-.1 .2 .2v.5M6.8 284.4v.5M6.8 281.1l-.2-.2-.3 .1-.1 .6M7.5 286.6v.6h-1.3M7.5 285.4v.7l-1.3-.7v.7M42.2 286.6l.2-.3v1.3h-.2h.6M77.1 286.4l.4-.1 .2 .2-.6 1.1h.6"/>
<path d="M110.6 286.3h.6v.4l-.1 .1M110.7 286.8l.5 .1v.5l-.1 .2h-.5M145.1 286.3l-.4 1h.8M145.3 287v.6M146.6 290l1.4 2.1 1.3-2.1M179.6 286.3h-.6v.5h.4l.2 .2v.5l-.6 .1M213.6 286.3a.94 .94 0 0 0-.3 1.3h.3l.2-.2v-.3l-.2-.2h-.4M247.3 286.5v-.2h.7l-.4 1.3M277.9 292.1l1.4-2.1 1.3 2.1M281.7 286.3l-.2 .4 .2 .1h.3l.2 .2v.4l-.2 .2h-.3l-.2-.2v-.4l.7-.3-.2-.4zM286.2 280.4l.5-.1-.1-.4h-.4v1M286.6 280.4l.1 .5"/>
<path d="M287 280.2v.7M287.3 280.2h.3M287.9 280.9v-.7h.3l.2 .1v.6M288.6 280.2v.7M288.9 280.9v-.7h.4l.1 .1v.6M290.1 280.9h-.3l-.1-.2 .1-.5h.3v.9l-.4 .1M290.9 280.2h-.3l-.2 .1 .5 .3v.2h-.5M291.6 280.4l-.1-.2h-.3v.7M291.9 280.5h.5l-.1-.3-.4 .1v.4l.1 .2h.4M293.2 280.9h-.3l-.2-.2v-.4l.2-.1h.3v.9l-.4 .1M294 280.5h.5l-.1-.3-.4 .1v.4l.1 .2h.4M295.2 280.4l-.1-.2h-.3v.7"/>
<path d="M296.2 280.5h.5M299.2 280.1l-.2 .7M299.5 280.1l-.4 .2M300.4 280.2h-.4l-.2 .3 .1 .3h.4M300.4 280.1l-.2 .7M300.7 280.1v.7l.4-.6v.6l.4-.7M302 280.1l-.2 .7M302.5 280.3l.2-.2 .3 .2-.2 .5M302.6 280.1l-.2 .7M303.8 280.1l-.2 .8-.4 .1M303.8 280.2a.34 .34 0 0 0-.5 .1 .34 .34 0 0 0 .4 .5M304.9 280.1l-.2 .7"/>
<path d="M305.2 280.1l-.4 .2M305.6 280.1l-.1 .7h.3l.2-.2M306.1 280.1l-.2 .7M306.9 280.4h.5l-.1-.3a.43 .43 0 0 0-.2 .7h.2l.1-.2M308.3 280.2l-.3-.1-.1 .1v.2h.3v.2l-.1 .2h-.4v-.2M316.8 284.5l.3-1 .3 1M316.9 284.3h.4M317 286.9h-.4l-.2-.2 .2-.4h.3a.93 .93 0 0 1-.3 1.3M318.1 283.9l-.4 .1v.4l.4 .1M318.4 284.2h.5l-.1-.3-.4 .1v.4l.5 .1M319.2 284.1h.4l.2-.1-.2-.5h-.4v1M320 283.5v.9l.3 .1"/>
<path d="M320.5 283.9v.5l.2 .1h.3v-.6M321.8 283.9h-.3l-.2 .1 .5 .3-.2 .2h-.3M350.6 286.6l.2-.3v1.3h-.2h.6M351.8 286.3h.1a.85 .85 0 0 1-.1 1.3 .96 .96 0 0 1 0-1.3zM384.8 286.6l.3-.3v1.3h-.3h.5M385.8 286.6l.2-.3v1.3h-.2h.5"/>
</g>
<path d="M114.1 64.7h41v104.3h-41zM281.7 64.7h41v131.7h-41zM114.1 177.6h44.5v32.4h-44.5z" fill="none" stroke="#000" stroke-width=".44"/>
<text font-size="3.1" x="287.6" y="266">QSD8250</text>
<g font-size="2.7">
<text x="287.5" y="271.8">B02-3_BB_Processor</text>
<text x="325.9" y="272">[Main Board]UMTS1.4.8</text>
</g>
<g font-size="1.6">
<text x="46.4" y="46.8">VMSME</text>
<text x="73.7" y="46.8">VMSME</text>
<text x="57.8" y="49.6">R2200 0ohms</text>
<text x="59.1" y="53.7">1000-0179</text>
<text x="60.7" y="57.1">&lt;NM&gt;</text>
<text x="60.8" y="55.4">1005</text>
<text x="41.7" y="65.7">VDD_QFUSE_PROG</text>
<text x="114.1" y="63.9">N2000</text>
<text x="188.3" y="65.7">VMSMP</text>
<text x="212.2" y="65.7">VMSMP</text>
<text x="235.3" y="65.7">VMSMC1_SUP</text>
<text x="281.7" y="63.9">N2000</text>
<text x="354.1" y="63.1">SP2200</text>
<text x="100.5" y="72">(VDD_P1)</text>
<text x="111.2" y="69.3">T6</text>
<text x="115.4" y="69.8">VDD_QFUSE_PROG</text>
<text x="118.4" y="66.9">QSD8250_603P_DIGITAL_POWER_9_177_A</text>
<text x="148.3" y="69.9">VDD_P3</text>
<text x="156.8" y="69.3">T5</text>
<text x="160.3" y="68.5">(VDD_P3)</text>
<text x="198" y="68.4">R2201</text>
<text x="203.6" y="68.4">0ohms</text>
<text x="278.8" y="69.3">Y16</text>
<text x="282.9" y="69.8">VDD_C1</text>
<text x="284.4" y="66.9">QSD8250_603P_DIGITAL_PWR_GND_10_177_A</text>
<text x="308.8" y="69.8">VDD_SENSE_DIG</text>
<text x="323.2" y="69.3">U23</text>
<text x="380" y="70.4">VDD_SENSE_DIG</text>
<text x="109.5" y="72.7">W27</text>
<text x="109.5" y="76.1">W24</text>
<text x="115.4" y="73.3">VDD_P1</text>
<text x="115.4" y="76.7">VDD_P1</text>
<text x="148.3" y="73.3">VDD_P3</text>
<text x="148.3" y="76.7">VDD_P3</text>
<text x="155.8" y="76.1">E13</text>
<text x="156.6" y="72.7">P5</text>
<text x="199.3" y="72.5">1000-0179</text>
<text x="200.6" y="75.8">&lt;NM&gt;</text>
<text x="201" y="74.2">1005</text>
<text x="278.8" y="72.7">V16</text>
<text x="278.8" y="76.1">T18</text>
<text x="282.9" y="76.7">VDD_C1</text>
<text x="282.9" y="73.3">VDD_C1</text>
<text x="313.5" y="76.7">VDD_ADSP</text>
<text x="324" y="76.1">AB23</text>
<text x="339.1" y="72.5">VMSMC2_ADSP</text>
<text x="348.2" y="74.6">R2207</text>
<text x="353.8" y="74.6">0ohms</text>
<text x="359.6" y="72.5">VMSMC2_ADSP</text>
<text x="111.2" y="79.5">U24</text>
<text x="111.2" y="83">T24</text>
<text x="115.4" y="80.1">VDD_P1</text>
<text x="115.4" y="83.5">VDD_P1</text>
<text x="148.3" y="80.1">VDD_P3</text>
<text x="148.3" y="83.5">VDD_P3</text>
<text x="156.3" y="79.5">AD13</text>
<text x="156.3" y="83">AD12</text>
<text x="278.8" y="79.5">R23</text>
<text x="278.8" y="82.9">R21</text>
<text x="282.9" y="83.5">VDD_C1</text>
<text x="282.9" y="80.1">VDD_C1</text>
<text x="313.5" y="83.5">VDD_ADSP</text>
<text x="313.5" y="80.1">VDD_ADSP</text>
<text x="323.3" y="83">Y21</text>
<text x="323.9" y="79.5">AC24</text>
<text x="349.5" y="78.7">1000-0179</text>
<text x="351.1" y="82.1">&lt;NM&gt;</text>
<text x="351.2" y="80.3">1005</text>
<text x="111.2" y="86.4">R24</text>
<text x="111.2" y="89.8">N27</text>
<text x="115.4" y="87">VDD_P1</text>
<text x="148.3" y="87">VDD_P3</text>
<text x="155.5" y="89.8">AD9</text>
<text x="156.3" y="86.4">AD10</text>
<text x="278.8" y="86.4">R20</text>
<text x="278.8" y="89.8">R18</text>
<text x="282.9" y="86.9">VDD_C1</text>
<text x="313.5" y="87">VDD_ADSP</text>
<text x="323.9" y="89.8">AC22</text>
<text x="324" y="86.4">AA20</text>
<text x="111.2" y="93.2">N24</text>
<text x="115.4" y="90.4">VDD_P1</text>
<text x="115.4" y="93.8">VDD_P1</text>
<text x="148.3" y="90.4">VDD_P3</text>
<text x="148.3" y="93.8">VDD_P3</text>
<text x="155.6" y="93.2">AA6</text>
<text x="278.8" y="93.2">P27</text>
<text x="282.9" y="93.8">VDD_C1</text>
<text x="282.9" y="90.4">VDD_C1</text>
<text x="313.5" y="93.8">VDD_ADSP</text>
<text x="313.5" y="90.4">VDD_ADSP</text>
<text x="323.9" y="93.2">AD23</text>
<text x="111.2" y="96.6">M24</text>
<text x="111.2" y="100.1">K27</text>
<text x="115.4" y="97.2">VDD_P1</text>
<text x="115.4" y="100.6">VDD_P1</text>
<text x="148.3" y="97.2">VDD_P3</text>
<text x="155.6" y="96.6">AA5</text>
<text x="278.8" y="96.6">P8</text>
<text x="278.8" y="100.1">P6</text>
<text x="282.9" y="100.6">VDD_C1</text>
<text x="282.9" y="97.2">VDD_C1</text>
<text x="307.3" y="100.6">VDD_SENSE_ADSP</text>
<text x="323.9" y="100.1">AC21</text>
<text x="354.1" y="100.7">SP2201</text>
<text x="111.2" y="103.5">J24</text>
<text x="111.2" y="106.9">H27</text>
<text x="115.4" y="104.1">VDD_P1</text>
<text x="115.4" y="107.5">VDD_P1</text>
<text x="148.3" y="104.1">VDD_P4</text>
<text x="148.3" y="107.5">VDD_P4</text>
<text x="156.4" y="103.5">M5</text>
<text x="156.6" y="106.9">K5</text>
<text x="160.3" y="102.7">(VDD_P4)</text>
<text x="278.8" y="103.5">N3</text>
<text x="278.8" y="106.9">M18</text>
<text x="282.9" y="107.5">VDD_C1</text>
<text x="282.9" y="104.1">VDD_C1</text>
<text x="308.4" y="107.5">VDD_SENSE_APC</text>
<text x="323.1" y="106.9">AB6</text>
<text x="330.1" y="102.8">SP2202</text>
<text x="111.2" y="110.3">H24</text>
<text x="111.2" y="113.7">G27</text>
<text x="115.4" y="110.9">VDD_P1</text>
<text x="155.8" y="113.7">E11</text>
<text x="189" y="110.1">VSDC</text>
<text x="198" y="112.9">R2202</text>
<text x="203.6" y="112.9">0ohms</text>
<text x="212.9" y="110.1">VSDC</text>
<text x="278.8" y="110.3">K20</text>
<text x="278.8" y="113.7">J21</text>
<text x="282.9" y="110.9">VDD_C1</text>
<text x="323.2" y="113.7">C27</text>
<text x="326.9" y="113">(VDD_SMIC)</text>
<text x="380" y="108.1">VDD_SENSE_APC</text>
<text x="111.2" y="117.1">E27</text>
<text x="115.4" y="114.3">VDD_P1</text>
<text x="115.4" y="117.7">VDD_P1</text>
<text x="148.3" y="114.3">VDD_P6</text>
<text x="148.3" y="117.7">VDD_P6</text>
<text x="155.8" y="117.1">E10</text>
<text x="199.3" y="117">1000-0179</text>
<text x="201" y="118.6">1005</text>
<text x="278.8" y="117.1">J10</text>
<text x="282.9" y="117.7">VDD_C1</text>
<text x="282.9" y="114.3">VDD_C1</text>
<text x="313.9" y="117.7">VDD_SMIC</text>
<text x="313.9" y="114.3">VDD_SMIC</text>
<text x="323.5" y="117.1">L27</text>
<text x="111.2" y="120.6">E23</text>
<text x="111.2" y="124">E22</text>
<text x="115.4" y="121.1">VDD_P1</text>
<text x="115.4" y="124.6">VDD_P1</text>
<text x="148.3" y="121.1">VDD_P6</text>
<text x="156.3" y="120.6">AD19</text>
<text x="200.8" y="120.2">&lt;NM&gt;</text>
<text x="278.8" y="120.6">H9</text>
<text x="278.8" y="124">H8</text>
<text x="282.9" y="124.6">VDD_C1</text>
<text x="282.9" y="121.1">VDD_C1</text>
<text x="313.9" y="124.6">VDD_SMIC</text>
<text x="313.9" y="121.1">VDD_SMIC</text>
<text x="323.2" y="120.6">R27</text>
<text x="323.3" y="124">V27</text>
<text x="109.5" y="127.4">AD27</text>
<text x="109.5" y="130.8">AB27</text>
<text x="115.4" y="128">VDD_P1</text>
<text x="115.4" y="131.4">VDD_P1</text>
<text x="148.3" y="128">VDD_P7</text>
<text x="148.3" y="131.4">VDD_P7</text>
<text x="155.8" y="127.4">B10</text>
<text x="156.6" y="130.8">K2</text>
<text x="160.3" y="126.7">(VDD_P7)</text>
<text x="278.8" y="127.4">E24</text>
<text x="278.8" y="130.8">C26</text>
<text x="282.9" y="131.4">VDD_C1</text>
<text x="282.9" y="128">VDD_C1</text>
<text x="313.9" y="128">VDD_SMIC</text>
<text x="324.1" y="127.4">AF27</text>
<text x="109.5" y="134.2">AB24</text>
<text x="109.5" y="137.7">AA24</text>
<text x="115.4" y="134.8">VDD_P1</text>
<text x="156.3" y="137.7">AD18</text>
<text x="188.8" y="134">VUIM1</text>
<text x="198" y="136.8">R2203</text>
<text x="203.6" y="136.8">0ohms</text>
<text x="212.7" y="134">VUIM1</text>
<text x="278.8" y="134.2">B28</text>
<text x="278.8" y="137.7">B27</text>
<text x="282.9" y="134.8">VDD_C1</text>
<text x="313.8" y="134.8">VDD_MDDI</text>
<text x="324.2" y="134.2">V6</text>
<text x="326.8" y="133.5">(VDD_MDDI)</text>
<text x="100.5" y="143.8">(VDD_P2)</text>
<text x="115.4" y="138.2">VDD_P1</text>
<text x="148.3" y="138.2">VDD_P8</text>
<text x="159.9" y="143.8">(VDD_P30)</text>
<text x="199.3" y="140.9">1000-0179</text>
<text x="201" y="142.6">1005</text>
<text x="278.8" y="141.1">B14</text>
<text x="282.9" y="141.7">VDD_C1</text>
<text x="282.9" y="138.2">VDD_C1</text>
<text x="316.8" y="141.7">VTREF</text>
<text x="323" y="141.1">AC8</text>
<text x="331.8" y="143.8">SP2203</text>
<text x="111.2" y="144.5">E21</text>
<text x="111.2" y="147.9">E20</text>
<text x="115.4" y="145.1">VDD_P2</text>
<text x="115.4" y="148.5">VDD_P2</text>
<text x="147.5" y="145.1">VDD_P30</text>
<text x="147.5" y="148.5">VDD_P30</text>
<text x="156.3" y="147.9">AD21</text>
<text x="156.3" y="144.5">AD20</text>
<text x="200.9" y="144.4">&lt;NM&gt;</text>
<text x="277.1" y="147.9">AH28</text>
<text x="278.8" y="144.5">B1</text>
<text x="282.9" y="148.5">VDD_C1</text>
<text x="282.9" y="145.1">VDD_C1</text>
<text x="111.2" y="151.3">E19</text>
<text x="111.2" y="154.7">E18</text>
<text x="115.4" y="151.9">VDD_P2</text>
<text x="115.4" y="155.3">VDD_P2</text>
<text x="147.5" y="155.3">VDD_P31</text>
<text x="156.5" y="154.7">U8</text>
<text x="159.9" y="154">(VDD_P31)</text>
<text x="277.1" y="151.3">AH27</text>
<text x="277.1" y="154.7">AG28</text>
<text x="282.9" y="155.3">VDD_C1</text>
<text x="282.9" y="151.9">VDD_C1</text>
<text x="308.6" y="151.9">VSS_SENSE_APC</text>
<text x="323.7" y="151.3">W8</text>
<text x="111.2" y="158.2">E16</text>
<text x="115.4" y="158.8">VDD_P2</text>
<text x="147.5" y="158.8">VDD_P31</text>
<text x="156.5" y="158.2">U9</text>
<text x="187" y="161.4">VUSB_3.3V</text>
<text x="210.9" y="161.4">VUSB_3.3V</text>
<text x="277.1" y="158.2">AG27</text>
<text x="277.1" y="161.6">AG15</text>
<text x="282.9" y="158.7">VDD_C1</text>
<text x="313.7" y="158.8">VSS_CDC0</text>
<text x="323.3" y="161.6">Y24</text>
<text x="323.5" y="158.2">L24</text>
<text x="144.2" y="165.6">VDD_USB3P3</text>
<text x="155.8" y="165">B11</text>
<text x="198" y="164.2">R2204</text>
<text x="203.6" y="164.2">0ohms</text>
<text x="277.1" y="165">AF26</text>
<text x="282.9" y="165.6">VDD_C1</text>
<text x="282.9" y="162.2">VDD_C1</text>
<text x="313.7" y="162.2">VSS_CDC0</text>
<text x="114.1" y="170.8">QSD8250</text>
<text x="114.1" y="172.1">1221-1775</text>
<text x="124.5" y="172.1">2</text>
<text x="199.3" y="168.3">1000-0179</text>
<text x="200.8" y="172">&lt;NM&gt;</text>
<text x="201" y="169.9">1005</text>
<text x="277.1" y="168.4">AA16</text>
<text x="278.8" y="171.9">A28</text>
<text x="282.9" y="172.4">VDD_C1</text>
<text x="282.9" y="169">VDD_C1</text>
<text x="314.1" y="172.4">VSS_SMIC</text>
<text x="314.1" y="169">VSS_SMIC</text>
<text x="323.2" y="168.4">C28</text>
<text x="323.5" y="171.9">L28</text>
<text x="40.6" y="178.5">VMSMC2_SCOPE_SUP</text>
<text x="114.1" y="176.8">N2000</text>
<text x="114.8" y="179.7">QSD8250_603P_SNAPDRAGON_CORE_POWER_8_177_A</text>
<text x="278.8" y="175.3">A27</text>
<text x="278.8" y="178.7">A2</text>
<text x="282.9" y="179.3">VDD_C1</text>
<text x="282.9" y="175.9">VDD_C1</text>
<text x="314.1" y="179.3">VSS_SMIC</text>
<text x="314.1" y="175.9">VSS_SMIC</text>
<text x="323.2" y="175.3">R28</text>
<text x="323.3" y="178.7">V28</text>
<text x="109.5" y="185.5">AC6</text>
<text x="109.5" y="182.1">AA8</text>
<text x="115.4" y="182.7">VDD_APC_VDDA</text>
<text x="278.8" y="182.1">A1</text>
<text x="282.9" y="182.7">VDD_C1</text>
<text x="314.1" y="182.7">VSS_SMIC</text>
<text x="324.1" y="182.1">AF28</text>
<text x="109.5" y="189">AD5</text>
<text x="115.4" y="186.1">VDD_APC_VDDA</text>
<text x="115.4" y="189.5">VDD_APC_VDDA</text>
<text x="278.8" y="189">L23</text>
<text x="282.9" y="189.5">VDD_CDC0</text>
<text x="314" y="189.5">VSS_MDDI</text>
<text x="324.2" y="189">V5</text>
<text x="109.5" y="195.8">AG1</text>
<text x="109.5" y="192.4">AF3</text>
<text x="115.4" y="193">VDD_APC_VDDA</text>
<text x="115.4" y="196.4">VDD_APC_VDDA</text>
<text x="278.8" y="192.4">Y23</text>
<text x="282.9" y="193">VDD_CDC0</text>
<text x="109.5" y="202.6">AH1</text>
<text x="109.5" y="199.2">AG2</text>
<text x="115.4" y="199.8">VDD_APC_VDDA</text>
<text x="115.4" y="203.2">VDD_APC_VDDA</text>
<text x="281.7" y="198.1">QSD8250</text>
<text x="281.7" y="199.5">1221-1775</text>
<text x="292.1" y="199.5">2</text>
<text x="109.5" y="206">AH2</text>
<text x="115.4" y="206.6">VDD_APC_VDDA</text>
<text x="114.1" y="211.8">QSD8250</text>
<text x="114.1" y="213.1">1221-1775</text>
<text x="124.6" y="213.1">2</text>
<text x="326.8" y="281.7">5/32</text>
</g>
</svg>
